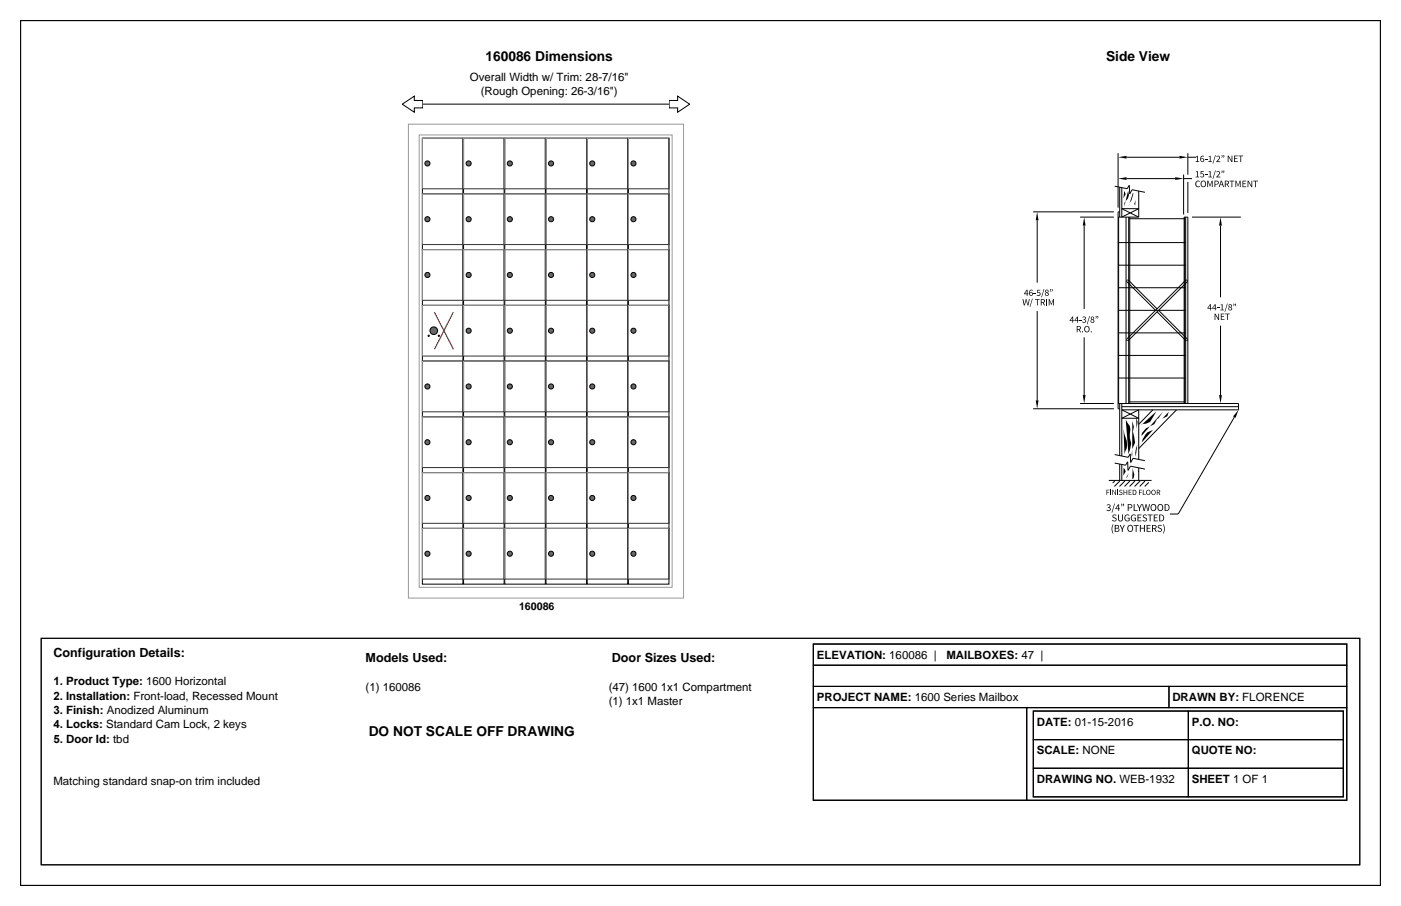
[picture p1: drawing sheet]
<svg xmlns="http://www.w3.org/2000/svg" width="432mm" height="279mm" viewBox="0 0 432 279" stroke-linecap="round" stroke-linejoin="round" font-family="sans-serif">
<path d="M126.7 32.1h81.6M12.7 196.8h406.4v69.9h-406.4z" fill="none" stroke="#000" stroke-width=".31"/>
<g fill="none" stroke="#000" stroke-width=".35">
<path d="M6.3 6.4h419.1v266.7h-419.1zM250.7 198.6h164.4v48.2h-164.4zM250.7 198.6h164.4v6.6h-164.4zM250.7 218.2h65.7v28.6h-65.7zM250.7 211.7h109.6v6.5h-109.6zM250.7 205.2h164.4v6.5h-164.4zM316.4 218.2h98.7v28.6h-98.7zM318.5 219.3h95.5v26.4h-95.5zM318.5 219.3h47.8v8.8h-47.8zM360.3 211.7h54.8v6.5h-54.8zM366.3 219.3h47.7v8.8h-47.7zM318.5 236.9h47.8v8.8h-47.8z"/>
<path d="M318.5 228.1h47.8v8.8h-47.8zM366.3 236.9h47.7v8.8h-47.7zM366.3 228.1h47.7v8.8h-47.7z"/>
</g>
<g fill="#fff" stroke="#000" stroke-width=".31">
<path d="M124 32.1l3.7-2.4v1.3h2.6v2.3h-2.6v1.3z"/>
<path d="M206.2 31h2.7v-1.3l3.7 2.4-3.7 2.5v-1.3h-2.7z"/>
</g>
<path d="M130.2 42.6h12.5v17.2h-12.5z" fill="#fff" stroke="#000" stroke-width=".31"/>
<path d="M142.7 42.6h-12.5v15.6" fill="none" stroke="#999" stroke-width=".31"/>
<path d="M142.7 42.6v15.6h-12.5" fill="none" stroke="#333" stroke-width=".31"/>
<circle cx="131.7" cy="50.4" r=".78" fill="#666" stroke="#000" stroke-width=".31"/>
<path d="M142.9 42.6h12.5v17.2h-12.5z" fill="#fff" stroke="#000" stroke-width=".31"/>
<path d="M155.4 42.6h-12.5v15.6" fill="none" stroke="#999" stroke-width=".31"/>
<path d="M155.4 42.6v15.6h-12.5" fill="none" stroke="#333" stroke-width=".31"/>
<circle cx="144.4" cy="50.4" r=".78" fill="#666" stroke="#000" stroke-width=".31"/>
<path d="M155.6 42.6h12.5v17.2h-12.5z" fill="#fff" stroke="#000" stroke-width=".31"/>
<path d="M168.1 42.6h-12.5v15.6" fill="none" stroke="#999" stroke-width=".31"/>
<path d="M168.1 42.6v15.6h-12.5" fill="none" stroke="#333" stroke-width=".31"/>
<circle cx="157.1" cy="50.4" r=".78" fill="#666" stroke="#000" stroke-width=".31"/>
<path d="M168.3 42.6h12.5v17.2h-12.5z" fill="#fff" stroke="#000" stroke-width=".31"/>
<path d="M180.8 42.6h-12.5v15.6" fill="none" stroke="#999" stroke-width=".31"/>
<path d="M180.8 42.6v15.6h-12.5" fill="none" stroke="#333" stroke-width=".31"/>
<circle cx="169.8" cy="50.4" r=".78" fill="#666" stroke="#000" stroke-width=".31"/>
<path d="M181 42.6h12.5v17.2h-12.5z" fill="#fff" stroke="#000" stroke-width=".31"/>
<path d="M193.5 42.6h-12.5v15.6" fill="none" stroke="#999" stroke-width=".31"/>
<path d="M193.5 42.6v15.6h-12.5" fill="none" stroke="#333" stroke-width=".31"/>
<circle cx="182.5" cy="50.4" r=".78" fill="#666" stroke="#000" stroke-width=".31"/>
<path d="M193.7 42.6h12.5v17.2h-12.5z" fill="#fff" stroke="#000" stroke-width=".31"/>
<path d="M206.2 42.6h-12.5v15.6" fill="none" stroke="#999" stroke-width=".31"/>
<path d="M206.2 42.6v15.6h-12.5" fill="none" stroke="#333" stroke-width=".31"/>
<circle cx="195.2" cy="50.4" r=".78" fill="#666" stroke="#000" stroke-width=".31"/>
<path d="M130.2 59.8h12.5v17.2h-12.5z" fill="#fff" stroke="#000" stroke-width=".31"/>
<path d="M142.7 59.8h-12.5v15.6" fill="none" stroke="#999" stroke-width=".31"/>
<path d="M142.7 59.8v15.6h-12.5" fill="none" stroke="#333" stroke-width=".31"/>
<circle cx="131.7" cy="67.6" r=".78" fill="#666" stroke="#000" stroke-width=".31"/>
<path d="M142.9 59.8h12.5v17.2h-12.5z" fill="#fff" stroke="#000" stroke-width=".31"/>
<path d="M155.4 59.8h-12.5v15.6" fill="none" stroke="#999" stroke-width=".31"/>
<path d="M155.4 59.8v15.6h-12.5" fill="none" stroke="#333" stroke-width=".31"/>
<circle cx="144.4" cy="67.6" r=".78" fill="#666" stroke="#000" stroke-width=".31"/>
<path d="M155.6 59.8h12.5v17.2h-12.5z" fill="#fff" stroke="#000" stroke-width=".31"/>
<path d="M168.1 59.8h-12.5v15.6" fill="none" stroke="#999" stroke-width=".31"/>
<path d="M168.1 59.8v15.6h-12.5" fill="none" stroke="#333" stroke-width=".31"/>
<circle cx="157.1" cy="67.6" r=".78" fill="#666" stroke="#000" stroke-width=".31"/>
<path d="M168.3 59.8h12.5v17.2h-12.5z" fill="#fff" stroke="#000" stroke-width=".31"/>
<path d="M180.8 59.8h-12.5v15.6" fill="none" stroke="#999" stroke-width=".31"/>
<path d="M180.8 59.8v15.6h-12.5" fill="none" stroke="#333" stroke-width=".31"/>
<circle cx="169.8" cy="67.6" r=".78" fill="#666" stroke="#000" stroke-width=".31"/>
<path d="M181 59.8h12.5v17.2h-12.5z" fill="#fff" stroke="#000" stroke-width=".31"/>
<path d="M193.5 59.8h-12.5v15.6" fill="none" stroke="#999" stroke-width=".31"/>
<path d="M193.5 59.8v15.6h-12.5" fill="none" stroke="#333" stroke-width=".31"/>
<circle cx="182.5" cy="67.6" r=".78" fill="#666" stroke="#000" stroke-width=".31"/>
<path d="M193.7 59.8h12.5v17.2h-12.5z" fill="#fff" stroke="#000" stroke-width=".31"/>
<path d="M206.2 59.8h-12.5v15.6" fill="none" stroke="#999" stroke-width=".31"/>
<path d="M206.2 59.8v15.6h-12.5" fill="none" stroke="#333" stroke-width=".31"/>
<circle cx="195.2" cy="67.6" r=".78" fill="#666" stroke="#000" stroke-width=".31"/>
<path d="M130.2 77h12.5v17.2h-12.5z" fill="#fff" stroke="#000" stroke-width=".31"/>
<path d="M142.7 77h-12.5v15.6" fill="none" stroke="#999" stroke-width=".31"/>
<path d="M142.7 77v15.6h-12.5" fill="none" stroke="#333" stroke-width=".31"/>
<circle cx="131.7" cy="84.8" r=".78" fill="#666" stroke="#000" stroke-width=".31"/>
<path d="M142.9 77h12.5v17.2h-12.5z" fill="#fff" stroke="#000" stroke-width=".31"/>
<path d="M155.4 77h-12.5v15.6" fill="none" stroke="#999" stroke-width=".31"/>
<path d="M155.4 77v15.6h-12.5" fill="none" stroke="#333" stroke-width=".31"/>
<circle cx="144.4" cy="84.8" r=".78" fill="#666" stroke="#000" stroke-width=".31"/>
<path d="M155.6 77h12.5v17.2h-12.5z" fill="#fff" stroke="#000" stroke-width=".31"/>
<path d="M168.1 77h-12.5v15.6" fill="none" stroke="#999" stroke-width=".31"/>
<path d="M168.1 77v15.6h-12.5" fill="none" stroke="#333" stroke-width=".31"/>
<circle cx="157.1" cy="84.8" r=".78" fill="#666" stroke="#000" stroke-width=".31"/>
<path d="M168.3 77h12.5v17.2h-12.5z" fill="#fff" stroke="#000" stroke-width=".31"/>
<path d="M180.8 77h-12.5v15.6" fill="none" stroke="#999" stroke-width=".31"/>
<path d="M180.8 77v15.6h-12.5" fill="none" stroke="#333" stroke-width=".31"/>
<circle cx="169.8" cy="84.8" r=".78" fill="#666" stroke="#000" stroke-width=".31"/>
<path d="M181 77h12.5v17.2h-12.5z" fill="#fff" stroke="#000" stroke-width=".31"/>
<path d="M193.5 77h-12.5v15.6" fill="none" stroke="#999" stroke-width=".31"/>
<path d="M193.5 77v15.6h-12.5" fill="none" stroke="#333" stroke-width=".31"/>
<circle cx="182.5" cy="84.8" r=".78" fill="#666" stroke="#000" stroke-width=".31"/>
<path d="M193.7 77h12.5v17.2h-12.5z" fill="#fff" stroke="#000" stroke-width=".31"/>
<path d="M206.2 77h-12.5v15.6" fill="none" stroke="#999" stroke-width=".31"/>
<path d="M206.2 77v15.6h-12.5" fill="none" stroke="#333" stroke-width=".31"/>
<circle cx="195.2" cy="84.8" r=".78" fill="#666" stroke="#000" stroke-width=".31"/>
<path d="M130.2 94.2h12.5v17.2h-12.5z" fill="#fff" stroke="#000" stroke-width=".31"/>
<path d="M142.7 94.2h-12.5v15.6" fill="none" stroke="#999" stroke-width=".31"/>
<path d="M142.7 94.2v15.6h-12.5" fill="none" stroke="#333" stroke-width=".31"/>
<g fill="#666" stroke="#000" stroke-width=".31">
<circle cx="133.7" cy="102" r="1.17"/>
<circle cx="132.1" cy="103.6" r=".2"/>
<circle cx="135.3" cy="103.6" r=".2"/>
</g>
<path d="M133.9 96.3l5.8 11.4M139.7 96.3l-5.8 11.4" fill="none" stroke="#f00" stroke-width=".39"/>
<path d="M142.9 94.2h12.5v17.2h-12.5z" fill="#fff" stroke="#000" stroke-width=".31"/>
<path d="M155.4 94.2h-12.5v15.6" fill="none" stroke="#999" stroke-width=".31"/>
<path d="M155.4 94.2v15.6h-12.5" fill="none" stroke="#333" stroke-width=".31"/>
<circle cx="144.4" cy="102" r=".78" fill="#666" stroke="#000" stroke-width=".31"/>
<path d="M155.6 94.2h12.5v17.2h-12.5z" fill="#fff" stroke="#000" stroke-width=".31"/>
<path d="M168.1 94.2h-12.5v15.6" fill="none" stroke="#999" stroke-width=".31"/>
<path d="M168.1 94.2v15.6h-12.5" fill="none" stroke="#333" stroke-width=".31"/>
<circle cx="157.1" cy="102" r=".78" fill="#666" stroke="#000" stroke-width=".31"/>
<path d="M168.3 94.2h12.5v17.2h-12.5z" fill="#fff" stroke="#000" stroke-width=".31"/>
<path d="M180.8 94.2h-12.5v15.6" fill="none" stroke="#999" stroke-width=".31"/>
<path d="M180.8 94.2v15.6h-12.5" fill="none" stroke="#333" stroke-width=".31"/>
<circle cx="169.8" cy="102" r=".78" fill="#666" stroke="#000" stroke-width=".31"/>
<path d="M181 94.2h12.5v17.2h-12.5z" fill="#fff" stroke="#000" stroke-width=".31"/>
<path d="M193.5 94.2h-12.5v15.6" fill="none" stroke="#999" stroke-width=".31"/>
<path d="M193.5 94.2v15.6h-12.5" fill="none" stroke="#333" stroke-width=".31"/>
<circle cx="182.5" cy="102" r=".78" fill="#666" stroke="#000" stroke-width=".31"/>
<path d="M193.7 94.2h12.5v17.2h-12.5z" fill="#fff" stroke="#000" stroke-width=".31"/>
<path d="M206.2 94.2h-12.5v15.6" fill="none" stroke="#999" stroke-width=".31"/>
<path d="M206.2 94.2v15.6h-12.5" fill="none" stroke="#333" stroke-width=".31"/>
<circle cx="195.2" cy="102" r=".78" fill="#666" stroke="#000" stroke-width=".31"/>
<path d="M130.2 111.4h12.5v17.2h-12.5z" fill="#fff" stroke="#000" stroke-width=".31"/>
<path d="M142.7 111.4h-12.5v15.6" fill="none" stroke="#999" stroke-width=".31"/>
<path d="M142.7 111.4v15.6h-12.5" fill="none" stroke="#333" stroke-width=".31"/>
<circle cx="131.7" cy="119.2" r=".78" fill="#666" stroke="#000" stroke-width=".31"/>
<path d="M142.9 111.4h12.5v17.2h-12.5z" fill="#fff" stroke="#000" stroke-width=".31"/>
<path d="M155.4 111.4h-12.5v15.6" fill="none" stroke="#999" stroke-width=".31"/>
<path d="M155.4 111.4v15.6h-12.5" fill="none" stroke="#333" stroke-width=".31"/>
<circle cx="144.4" cy="119.2" r=".78" fill="#666" stroke="#000" stroke-width=".31"/>
<path d="M155.6 111.4h12.5v17.2h-12.5z" fill="#fff" stroke="#000" stroke-width=".31"/>
<path d="M168.1 111.4h-12.5v15.6" fill="none" stroke="#999" stroke-width=".31"/>
<path d="M168.1 111.4v15.6h-12.5" fill="none" stroke="#333" stroke-width=".31"/>
<circle cx="157.1" cy="119.2" r=".78" fill="#666" stroke="#000" stroke-width=".31"/>
<path d="M168.3 111.4h12.5v17.2h-12.5z" fill="#fff" stroke="#000" stroke-width=".31"/>
<path d="M180.8 111.4h-12.5v15.6" fill="none" stroke="#999" stroke-width=".31"/>
<path d="M180.8 111.4v15.6h-12.5" fill="none" stroke="#333" stroke-width=".31"/>
<circle cx="169.8" cy="119.2" r=".78" fill="#666" stroke="#000" stroke-width=".31"/>
<path d="M181 111.4h12.5v17.2h-12.5z" fill="#fff" stroke="#000" stroke-width=".31"/>
<path d="M193.5 111.4h-12.5v15.6" fill="none" stroke="#999" stroke-width=".31"/>
<path d="M193.5 111.4v15.6h-12.5" fill="none" stroke="#333" stroke-width=".31"/>
<circle cx="182.5" cy="119.2" r=".78" fill="#666" stroke="#000" stroke-width=".31"/>
<path d="M193.7 111.4h12.5v17.2h-12.5z" fill="#fff" stroke="#000" stroke-width=".31"/>
<path d="M206.2 111.4h-12.5v15.6" fill="none" stroke="#999" stroke-width=".31"/>
<path d="M206.2 111.4v15.6h-12.5" fill="none" stroke="#333" stroke-width=".31"/>
<circle cx="195.2" cy="119.2" r=".78" fill="#666" stroke="#000" stroke-width=".31"/>
<path d="M130.2 128.6h12.5v17.2h-12.5z" fill="#fff" stroke="#000" stroke-width=".31"/>
<path d="M142.7 128.6h-12.5v15.6" fill="none" stroke="#999" stroke-width=".31"/>
<path d="M142.7 128.6v15.6h-12.5" fill="none" stroke="#333" stroke-width=".31"/>
<circle cx="131.7" cy="136.4" r=".78" fill="#666" stroke="#000" stroke-width=".31"/>
<path d="M142.9 128.6h12.5v17.2h-12.5z" fill="#fff" stroke="#000" stroke-width=".31"/>
<path d="M155.4 128.6h-12.5v15.6" fill="none" stroke="#999" stroke-width=".31"/>
<path d="M155.4 128.6v15.6h-12.5" fill="none" stroke="#333" stroke-width=".31"/>
<circle cx="144.4" cy="136.4" r=".78" fill="#666" stroke="#000" stroke-width=".31"/>
<path d="M155.6 128.6h12.5v17.2h-12.5z" fill="#fff" stroke="#000" stroke-width=".31"/>
<path d="M168.1 128.6h-12.5v15.6" fill="none" stroke="#999" stroke-width=".31"/>
<path d="M168.1 128.6v15.6h-12.5" fill="none" stroke="#333" stroke-width=".31"/>
<circle cx="157.1" cy="136.4" r=".78" fill="#666" stroke="#000" stroke-width=".31"/>
<path d="M168.3 128.6h12.5v17.2h-12.5z" fill="#fff" stroke="#000" stroke-width=".31"/>
<path d="M180.8 128.6h-12.5v15.6" fill="none" stroke="#999" stroke-width=".31"/>
<path d="M180.8 128.6v15.6h-12.5" fill="none" stroke="#333" stroke-width=".31"/>
<circle cx="169.8" cy="136.4" r=".78" fill="#666" stroke="#000" stroke-width=".31"/>
<path d="M181 128.6h12.5v17.2h-12.5z" fill="#fff" stroke="#000" stroke-width=".31"/>
<path d="M193.5 128.6h-12.5v15.6" fill="none" stroke="#999" stroke-width=".31"/>
<path d="M193.5 128.6v15.6h-12.5" fill="none" stroke="#333" stroke-width=".31"/>
<circle cx="182.5" cy="136.4" r=".78" fill="#666" stroke="#000" stroke-width=".31"/>
<path d="M193.7 128.6h12.5v17.2h-12.5z" fill="#fff" stroke="#000" stroke-width=".31"/>
<path d="M206.2 128.6h-12.5v15.6" fill="none" stroke="#999" stroke-width=".31"/>
<path d="M206.2 128.6v15.6h-12.5" fill="none" stroke="#333" stroke-width=".31"/>
<circle cx="195.2" cy="136.4" r=".78" fill="#666" stroke="#000" stroke-width=".31"/>
<path d="M130.2 145.8h12.5v17.2h-12.5z" fill="#fff" stroke="#000" stroke-width=".31"/>
<path d="M142.7 145.8h-12.5v15.6" fill="none" stroke="#999" stroke-width=".31"/>
<path d="M142.7 145.8v15.6h-12.5" fill="none" stroke="#333" stroke-width=".31"/>
<circle cx="131.7" cy="153.6" r=".78" fill="#666" stroke="#000" stroke-width=".31"/>
<path d="M142.9 145.8h12.5v17.2h-12.5z" fill="#fff" stroke="#000" stroke-width=".31"/>
<path d="M155.4 145.8h-12.5v15.6" fill="none" stroke="#999" stroke-width=".31"/>
<path d="M155.4 145.8v15.6h-12.5" fill="none" stroke="#333" stroke-width=".31"/>
<circle cx="144.4" cy="153.6" r=".78" fill="#666" stroke="#000" stroke-width=".31"/>
<path d="M155.6 145.8h12.5v17.2h-12.5z" fill="#fff" stroke="#000" stroke-width=".31"/>
<path d="M168.1 145.8h-12.5v15.6" fill="none" stroke="#999" stroke-width=".31"/>
<path d="M168.1 145.8v15.6h-12.5" fill="none" stroke="#333" stroke-width=".31"/>
<circle cx="157.1" cy="153.6" r=".78" fill="#666" stroke="#000" stroke-width=".31"/>
<path d="M168.3 145.8h12.5v17.2h-12.5z" fill="#fff" stroke="#000" stroke-width=".31"/>
<path d="M180.8 145.8h-12.5v15.6" fill="none" stroke="#999" stroke-width=".31"/>
<path d="M180.8 145.8v15.6h-12.5" fill="none" stroke="#333" stroke-width=".31"/>
<circle cx="169.8" cy="153.6" r=".78" fill="#666" stroke="#000" stroke-width=".31"/>
<path d="M181 145.8h12.5v17.2h-12.5z" fill="#fff" stroke="#000" stroke-width=".31"/>
<path d="M193.5 145.8h-12.5v15.6" fill="none" stroke="#999" stroke-width=".31"/>
<path d="M193.5 145.8v15.6h-12.5" fill="none" stroke="#333" stroke-width=".31"/>
<circle cx="182.5" cy="153.6" r=".78" fill="#666" stroke="#000" stroke-width=".31"/>
<path d="M193.7 145.8h12.5v17.2h-12.5z" fill="#fff" stroke="#000" stroke-width=".31"/>
<path d="M206.2 145.8h-12.5v15.6" fill="none" stroke="#999" stroke-width=".31"/>
<path d="M206.2 145.8v15.6h-12.5" fill="none" stroke="#333" stroke-width=".31"/>
<circle cx="195.2" cy="153.6" r=".78" fill="#666" stroke="#000" stroke-width=".31"/>
<path d="M130.2 163h12.5v17.1h-12.5z" fill="#fff" stroke="#000" stroke-width=".31"/>
<path d="M142.7 163h-12.5v15.6" fill="none" stroke="#999" stroke-width=".31"/>
<path d="M142.7 163v15.6h-12.5" fill="none" stroke="#333" stroke-width=".31"/>
<circle cx="131.7" cy="170.8" r=".78" fill="#666" stroke="#000" stroke-width=".31"/>
<path d="M142.9 163h12.5v17.1h-12.5z" fill="#fff" stroke="#000" stroke-width=".31"/>
<path d="M155.4 163h-12.5v15.6" fill="none" stroke="#999" stroke-width=".31"/>
<path d="M155.4 163v15.6h-12.5" fill="none" stroke="#333" stroke-width=".31"/>
<circle cx="144.4" cy="170.8" r=".78" fill="#666" stroke="#000" stroke-width=".31"/>
<path d="M155.6 163h12.5v17.1h-12.5z" fill="#fff" stroke="#000" stroke-width=".31"/>
<path d="M168.1 163h-12.5v15.6" fill="none" stroke="#999" stroke-width=".31"/>
<path d="M168.1 163v15.6h-12.5" fill="none" stroke="#333" stroke-width=".31"/>
<circle cx="157.1" cy="170.8" r=".78" fill="#666" stroke="#000" stroke-width=".31"/>
<path d="M168.3 163h12.5v17.1h-12.5z" fill="#fff" stroke="#000" stroke-width=".31"/>
<path d="M180.8 163h-12.5v15.6" fill="none" stroke="#999" stroke-width=".31"/>
<path d="M180.8 163v15.6h-12.5" fill="none" stroke="#333" stroke-width=".31"/>
<circle cx="169.8" cy="170.8" r=".78" fill="#666" stroke="#000" stroke-width=".31"/>
<path d="M181 163h12.5v17.1h-12.5z" fill="#fff" stroke="#000" stroke-width=".31"/>
<path d="M193.5 163h-12.5v15.6" fill="none" stroke="#999" stroke-width=".31"/>
<path d="M193.5 163v15.6h-12.5" fill="none" stroke="#333" stroke-width=".31"/>
<circle cx="182.5" cy="170.8" r=".78" fill="#666" stroke="#000" stroke-width=".31"/>
<path d="M193.7 163h12.5v17.1h-12.5z" fill="#fff" stroke="#000" stroke-width=".31"/>
<path d="M206.2 163h-12.5v15.6" fill="none" stroke="#999" stroke-width=".31"/>
<path d="M206.2 163v15.6h-12.5" fill="none" stroke="#333" stroke-width=".31"/>
<circle cx="195.2" cy="170.8" r=".78" fill="#666" stroke="#000" stroke-width=".31"/>
<path d="M125.9 38.3h84.8v146.1h-84.8zM129.2 41.6h78v139.5h-78z" fill="none" stroke="#999" stroke-width=".31"/>
<g fill="#000">
<path d="M346.5 59l.4 .9-.7 1.2zM344.6 55.1l2.6-.5v.9zM344.6 48.5l2.6-.4v.8zM347.7 58.8l.3 1.4-.4 1-.9 1.1-.2 1.4zM349.2 59.4a5.2 5.2 0 0 1-1.2 3.5l-.1 .6zM350.5 59.4l.1 .8zM362.2 54.6l2.6 .5-2.6 .4zM363.5 48.1l2.6 .4-2.6 .4zM368.6 48.2l.6-.1v1.7h.4v.2h-1.1v-.3h.4v-1.4zM368.6 52.9l.6-.1v1.7h.4v.2h-1.1v-.2h.4v-1.4zM368.7 56l.6-.3 .5 .2-.2 .1a.74 .74 0 0 0-.9 .7 .74 .74 0 0 0 .9 .7l.3 .1a.96 .96 0 0 1-1.5-.1 .96 .96 0 0 1 .3-1.4zM370.1 52.8h.9v.2h-.7l-.1 .5a.67 .67 0 0 1 .9 .4 .67 .67 0 0 1-.4 .9 .67 .67 0 0 1-.8-.3l.1-.2a.46 .46 0 0 0 .6 .3 .46 .46 0 0 0 .2-.7 .46 .46 0 0 0-.7-.1z"/>
<path d="M371.4 49.1h.7v.2h-.7zM371.4 53.8h.7v.2h-.7zM372.1 55.7h.3l.5 1.5 .5-1.5h.3v2h-.2v-1.7l-.5 1.5-.7-1.5v1.7h-.2zM372.5 48.2l.6-.1v1.7h.4v.2h-1.1v-.3h.5v-1.4zM372.5 52.9l.6-.1v1.7h.4v.2h-1.1v-.2h.5v-1.4zM374.5 47.8h.2l-.8 2.6h-.2zM374.5 52.6h.2l-.8 2.6h-.2zM374.9 48.3a.63 .63 0 0 1 .9-.1 .63 .63 0 0 1 0 .9l-.6 .7h.9v.2h-1.2l.9-1.4-.2-.3zM374.9 53a.63 .63 0 0 1 .9-.1 .63 .63 0 0 1 0 1l-.6 .6h.9v.2h-1.2l.9-1.4-.2-.3zM378.4 48h.3l.9 1.6v-1.6h.2v2h-.2l-1-1.7v1.7h-.2zM379 55.7h1.4v.2h-.6v1.8h-.3l.1-1.8h-.6zM380.3 48h1.2v.2h-.9v.6h.7v.2h-.7v.7h.9v.3h-1.2z"/>
<path d="M380.8 55.7h.3l.5 1.5 .5-1.5h.3v2h-.3l.1-1.7-.6 1.5-.6-1.5v1.7h-.2zM381.7 48h1.4v.2h-.6v1.8h-.2v-1.8h-.6zM382.9 55.7h1.2v.2h-.9v.7h.7v.2h-.7v.7h.9v.2h-1.2zM384.5 55.7h.3l.9 1.7v-1.7h.2v2h-.2l-1-1.6v1.6h-.2zM386.3 55.7h1.4v.2h-.6v1.8h-.3l.1-1.8h-.6zM319.7 65.3l.4 2.6h-.9zM334.1 67l.5 2.6h-.9zM350 61.6l-.1 1.8-.3-.6zM376.2 67l.4 2.6h-.9zM315.2 92.3h.2l.3 1.6 .4-1.6h.3l.4 1.6 .3-1.6h.3l-.4 1.9h-.3l-.4-1.6-.4 1.6h-.3zM318.1 92.1h.2l-.8 2.6h-.2zM318.6 90.4h.7v.2h-.7z"/>
<path d="M319.7 89.4h.9v.2h-.7l-.1 .5a.66 .66 0 0 1 .9 .4 .66 .66 0 0 1-.4 .8 .66 .66 0 0 1-.8-.3l.1-.1a.48 .48 0 0 0 .7 .1 .48 .48 0 0 0 0-.7 .48 .48 0 0 0-.7 0zM319 92.3h1.4v.2h-.6v1.7h-.2v-1.7h-.6zM321.7 89.1h.2l-.8 2.6h-.2zM322.5 92.3h.2v1.9h-.2zM323.2 92.3h.3l.5 1.4 .6-1.4h.3v1.9h-.3v-1.6l-.5 1.4-.7-1.4 .1 1.6h-.3zM332.7 98.7h.7v.2h-.7zM333.6 97.8a.53 .53 0 0 1 .8-.1 .53 .53 0 0 1-.1 .8 .59 .59 0 0 1 .3 .9 .59 .59 0 0 1-.9 0l-.2-.1 .2-.2 .4 .3 .4-.2v-.4l-.6-.2 .3-.2a.36 .36 0 0 0 .1-.6 .36 .36 0 0 0-.6 .2zM335.8 97.4h.1l-.8 2.6h-.1zM347.2 86.3h.5l-.5 .5zM365.5 86.3h.5v.5zM374.3 96.7h.3l.9 1.6v-1.6h.2v2h-.2l-.9-1.6v1.6h-.3zM375.1 94.9h.7v.2h-.7z"/>
<path d="M376.2 94l.6-.2v1.7h.4v.2h-1.1v-.2h.5v-1.4zM376.2 96.7h1.2v.2h-.9v.6h.7v.2h-.7v.7h.9v.2h-1.1zM378.2 93.6h.2l-.8 2.6h-.2zM377.6 96.7h1.4v.2h-.6v1.8h-.2v-1.8h-.6zM333.5 102.2h.3v.3h-.3zM336.2 102.2h.3v.3h-.3zM347.2 104.6l.5 .5h-.5zM366 104.6v.5h-.5zM319.2 123.5h.9l-.4 2.6zM333.7 121.8h.9l-.5 2.6zM347 129.4l1.2 2 .2 1-.2 2.6 .4 1.7-.8 3.4zM349 129.8l.5 1.8-.3 1.4 .6 3.5-.8 1.9-.2 1.9 .2 .7z"/>
<path d="M353.6 133.4l1.8-.8-3.5 3.9 .2-1zM352 130.8l-.4 .4 4.8-4.3-1.9 3.2-1.3 .6zM353.2 132.1l-1.3 1.5-.1 .9 6.6-7.6-1.3 2.1-.5 .2-.8 1.6zM360.2 127l-.4 1.4-1.6 .7zM375.7 121.8h.9l-.4 2.6zM381.7 126.4l-.9 2.5-.8-.5zM341 151h.9v.2h-.7v.5h.6v.2h-.6v.7h-.2zM341.1 155.8a.6 .6 0 0 1 .9-.2 .6 .6 0 0 1-.1 .9 .65 .65 0 0 1 .2 1.1 .65 .65 0 0 1-1.1-.3l.2-.1 .5 .2 .4-.2v-.4l-.7-.2v-.2h.4a.38 .38 0 0 0 0-.7 .38 .38 0 0 0-.6 .2zM342.2 151h.2v1.6h-.2zM342.8 151h.2l.8 1.4v-1.4h.2v1.6h-.2l-.8-1.3v1.3h-.2zM343.5 155.3h.1l-.8 2.8h-.2zM344.4 151h.2v1.6h-.2z"/>
<path d="M344.6 158.7h.3l.1 1.8 .5 .1 .3-.3v-1.6h.3v1.2a.77 .77 0 0 1-.8 .9 .77 .77 0 0 1-.7-.9zM345 151.2l.5-.2 .4 .2h-.6l-.1 .4a.58 .58 0 0 1 .7 .4 .58 .58 0 0 1-.5 .7l-.5-.2 .1-.2 .6 .2 .2-.3-.8-.6zM346.3 151h.2v.7h.7v-.7h.2v1.6h-.2v-.7h-.7v.7h-.2zM346.3 144.3l.6 1.1-.7 1.3zM346.2 130l.4 3.9a5.3 5.3 0 0 1 .1 5.5l-.1 .9zM346.9 158.8l.9-.1 .3 .2-.1 .2a.79 .79 0 0 0-1.2 .6 .79 .79 0 0 0 1.1 .8v-.6h-.4v-.2h.7v.9a1.07 1.07 0 0 1-1.6-.3 1.07 1.07 0 0 1 .3-1.5zM347.8 145.9l-.3 1.1-.5 .6zM347.8 151h1v.2h-.7v.5h.6v.2h-.6v.5h.7v.2h-1zM349.1 144.3l.5 2.1-.2 1.1-.4 .2zM349.4 155.5h.3v1.9h.9v.2h-1.2zM348.8 158.9l.7-.3 .6 .3-.2 .2a.79 .79 0 0 0-1.2 .6 .79 .79 0 0 0 1.2 .8v-.6h-.5v-.2h.7v.9a1.06 1.06 0 0 1-1.4-.2 1.06 1.06 0 0 1 .1-1.5zM350.5 137.2l-.5 3.6-.1-1.1z"/>
<path d="M350.3 144.4l.5 1zM350.6 158.7h1.2v.2h-.9v.7h.8v.2h-.8v.7h.9v.3h-1.2zM350.6 145.3h.3v.3h-.3zM350.4 155.5h.3l.5 1 .5-1h.3l-.6 1.3v.8h-.3v-.8zM351.1 151h.9v.2h-.7v.5h.6v.2h-.6v.7h-.2zM352 155.5h.3l.3 1.8 .5-1.8h.2l.5 1.8 .4-1.8h.2l-.4 2.1h-.3l-.4-1.8-.5 1.8h-.3zM352.2 151h.2v1.4h.7v.2h-.9zM353.7 158.7h1.5v.2h-.6v1.9h-.3l.1-1.9h-.7zM355.6 158.7h1.2v.2h-.9v.7h.8v.2h-.8v.7h.9v.3h-1.2zM343 158.8l.8-.1 .3 .2-.1 .2a.41 .41 0 0 0-.6-.3 .41 .41 0 0 0-.1 .7 .7 .7 0 0 1 .8 .5 .7 .7 0 0 1-.6 .8l-.8-.3 .2-.2 .8 .3 .2-.5a.89 .89 0 0 1-.9-1.3zM343 161.7h.2a2.78 2.78 0 0 0 0 2.8l-.2 .1a2.71 2.71 0 0 1 0-2.9zM345.1 161.9h.3l.5 1.1 .5-1.1h.3l-.7 1.3v.8h-.3v-.8z"/>
<path d="M349.4 161.9h1.5v.2h-.6v1.9h-.3l.1-1.9h-.7zM351.3 161.9h.3v.9h1v-.9h.3v2.1h-.3v-1h-1v1h-.3zM352.4 158.8l.7-.1 .4 .2-.2 .2a.41 .41 0 0 0-.5-.3 .41 .41 0 0 0-.2 .7 .7 .7 0 0 1 .9 .5 .7 .7 0 0 1-.7 .8l-.7-.3 .2-.2 .8 .3 .2-.5a.89 .89 0 0 1-.9-1.3zM353.4 161.9h1.2v.2h-.9v.7h.8v.2h-.8v.8h1v.2h-1.3zM357 162l.7-.1 .4 .2-.1 .2a.41 .41 0 0 0-.6-.3 .41 .41 0 0 0-.1 .7 .7 .7 0 0 1 .8 .5 .7 .7 0 0 1-.7 .8l-.7-.3 .2-.2 .8 .3 .2-.5a.89 .89 0 0 1-.9-1.3zM358.4 161.7h.2a2.71 2.71 0 0 1 0 2.9l-.2-.1a2.78 2.78 0 0 0 0-2.8z"/>
<path d="M370.3 56a.92 .92 0 0 1 1.4 .7 .92 .92 0 0 1-1.4 .8 1.3 1.3 0 0 1 0-1.5zM370.5 56.1a.73 .73 0 0 0-.2 1 .73 .73 0 0 0 1 .2 .73 .73 0 0 0 .2-1 .73 .73 0 0 0-1-.2z"/>
<path d="M370.1 48.2l.5-.2 .5 .2-.6 .1-.3 .7a.59 .59 0 0 1 .9 .2 .59 .59 0 0 1-.4 .8 .59 .59 0 0 1-.7-.5zM370.3 49.1l.1 .6a.39 .39 0 0 0 .5-.4 .39 .39 0 0 0-.6-.2z"/>
<path d="M374.3 55.7h.6a.66 .66 0 0 1 .7 .9 .66 .66 0 0 1-1 .3v.8h-.3zM374.6 55.9v.8a.6 .6 0 0 0 .8-.4l-.2-.3z"/>
<path d="M376.5 47.9l.3 .2-.3 .6zM377 47.9l.4 .2-.4 .6z"/>
<path d="M376.5 52.7l.3 .2-.3 .5zM377 52.7l.4 .2-.4 .5z"/>
<path d="M376.3 55.7h.3l.6 2h-.2l-.2-.6h-.7l-.2 .6h-.3zM376.4 55.9l-.3 1h.6z"/>
<path d="M377.5 55.7l.9 .1 .3 .2v.5l-.3 .3 .4 .9h-.2l-.5-.8h-.3v.8h-.3zM377.7 55.9v.8l.8-.2v-.4z"/>
<path d="M316.4 89.4h.3v1.1h.3v.2h-.3v.5h-.2v-.5h-.9zM316.5 89.6l-.6 .9h.6z"/>
<path d="M317.4 89.6l.5-.3 .4 .2-.6 .1-.3 .7a.58 .58 0 0 1 .9 .1 .58 .58 0 0 1-.3 .9 .58 .58 0 0 1-.8-.5zM317.5 90.4l.1 .6a.38 .38 0 0 0 .5-.4 .38 .38 0 0 0-.6-.2z"/>
<path d="M320.8 92.3h.9l.3 .2v.5l-.4 .3 .5 .9h-.3l-.4-.8h-.4v.8h-.2zM321 92.5v.7l.8-.2v-.4z"/>
<path d="M322.2 89.5a.54 .54 0 0 1 .8 0 .54 .54 0 0 1-.1 .8l.3 .3a.57 .57 0 0 1-.6 .7 .57 .57 0 0 1-.4-.9l.2-.2zM322.3 90.7a.37 .37 0 0 0 .7 0 .37 .37 0 0 0-.7 0zM322.4 89.8a.31 .31 0 0 0 .6 0 .31 .31 0 0 0-.6 0z"/>
<path d="M323.7 89.2l.2 .3-.3 .5zM324.2 89.2l.3 .3-.3 .5z"/>
<path d="M330.5 97.6h.3v1.2h.2v.2h-.3v.5h-.2v-.5h-.8zM330.5 97.9l-.6 .9h.6z"/>
<path d="M332 97.6h.2v1.2h.3v.2h-.3v.5h-.2v-.5h-.9zM332 97.9l-.6 .9h.6z"/>
<path d="M336.2 97.8a.54 .54 0 0 1 .9 0 .54 .54 0 0 1-.1 .8l.3 .3a.57 .57 0 0 1-.7 .7 .57 .57 0 0 1-.3-.9l.1-.2zM336.3 99a.37 .37 0 0 0 .7 0 .37 .37 0 0 0-.7 0zM336.4 98.1a.31 .31 0 0 0 .6 0 .31 .31 0 0 0-.6 0z"/>
<path d="M337.7 97.5l.3 .2-.3 .5zM338.2 97.5l.3 .2-.3 .5z"/>
<path d="M372.9 93.8h.3v1.2h.3v.2h-.3v.5h-.2v-.5h-.9zM373 94.1l-.6 .9h.6z"/>
<path d="M374.4 93.8h.3v1.2h.2v.2h-.2v.5h-.3v-.5h-.8zM374.4 94.1l-.6 .9h.6z"/>
<path d="M378.7 94a.54 .54 0 0 1 .8-.1 .54 .54 0 0 1-.1 .9l.3 .2a.57 .57 0 0 1-.6 .7 .57 .57 0 0 1-.4-.9l.2-.1zM378.8 95.2a.37 .37 0 0 0 .7 0 .37 .37 0 0 0-.7 0zM378.9 94.3a.31 .31 0 0 0 .6 0 .31 .31 0 0 0-.6 0z"/>
<path d="M380.2 93.7l.3 .2-.4 .5zM380.7 93.7l.3 .2-.3 .5z"/>
<path d="M331.9 100.5l.8 .1 .4 .2v.5l-.4 .3 .5 .9h-.3l-.4-.8h-.4v.8h-.2zM332.1 100.7v.8l.7-.2v-.4z"/>
<path d="M334.4 100.8a.9 .9 0 0 1 1.4 .7 .9 .9 0 0 1-1.4 .7 1.27 1.27 0 0 1 0-1.4zM334.6 100.9a.71 .71 0 0 0-.2 1 .71 .71 0 0 0 1 .2 .71 .71 0 0 0 .2-1 .71 .71 0 0 0-1-.2z"/>
<path d="M344.6 155.5h.3v1.3h.3v.2h-.3v.6h-.2v-.6h-1zM344.7 155.8l-.7 1h.7z"/>
<path d="M345.6 155.4l.3 .2-.3 .6zM346.1 155.4l.4 .2-.4 .6z"/>
<path d="M347.6 155.5h.6a.71 .71 0 0 1 .8 .9 .71 .71 0 0 1-1.2 .3v.9h-.2zM347.8 155.7v.8a.64 .64 0 0 0 1-.4l-.3-.4z"/>
<path d="M349.1 151a.86 .86 0 0 1 1.2 .8 .86 .86 0 0 1-1.2 .9zM349.3 151.2v1.3a.63 .63 0 0 0 .7-.6 .63 .63 0 0 0-.7-.7z"/>
<path d="M353.4 151.2a.74 .74 0 0 1 1.2 .6 .74 .74 0 0 1-1.2 .6l-.1-.6zM353.7 151.3l-.2 .2a.69 .69 0 0 0 .4 1 .63 .63 0 0 0 .5-.7 .63 .63 0 0 0-.7-.5z"/>
<path d="M354.8 155.7a.99 .99 0 0 1 1.4 .2 .99 .99 0 0 1-.1 1.3 .99 .99 0 0 1-1.3 0l-.2-.7zM355 155.9a.78 .78 0 0 0-.1 1.1 .78 .78 0 0 0 1 .1 .78 .78 0 0 0 .2-1 .78 .78 0 0 0-1.1-.2z"/>
<path d="M355 151.2a.74 .74 0 0 1 1.2 .6 .74 .74 0 0 1-1.2 .6l-.2-.6zM355.3 151.3l-.2 .2a.69 .69 0 0 0 .4 1 .63 .63 0 0 0 .5-.7 .63 .63 0 0 0-.7-.5z"/>
<path d="M357 155.7a.99 .99 0 0 1 1.3 .2 .99 .99 0 0 1-.1 1.3 .99 .99 0 0 1-1.3 0l-.2-.7zM357.2 155.9a.77 .77 0 0 0-.2 1.1 .77 .77 0 0 0 1.1 .1 .77 .77 0 0 0 .2-1 .77 .77 0 0 0-1.1-.2z"/>
<path d="M357.3 158.7a1.12 1.12 0 0 1 1.5 1 1.12 1.12 0 0 1-1.5 1.1zM357.6 158.9v1.7a.85 .85 0 0 0 .9-.9 .85 .85 0 0 0-.9-.8z"/>
<path d="M356.5 151l1 .2v.5l-.3 .2 .4 .7h-.2l-.4-.6h-.3v.6h-.2zM356.7 151.2v.6l.6-.1v-.4z"/>
<path d="M359 155.5a1.12 1.12 0 0 1 1.5 1 1.12 1.12 0 0 1-1.5 1.1zM359.2 155.7v1.7a.85 .85 0 0 0 1-.9 .85 .85 0 0 0-1-.8z"/>
<path d="M343.6 161.9h.6a.53 .53 0 0 1 .7 .3 .53 .53 0 0 1-.4 .7 .55 .55 0 0 1 .5 .5 .55 .55 0 0 1-.4 .6h-1zM343.9 162.1v.7l.7-.2v-.4zM343.8 163v.8a.67 .67 0 0 0 1-.4l-.3-.4z"/>
<path d="M347.7 162.1a.99 .99 0 0 1 1.4 .2 .99 .99 0 0 1-.1 1.4 .99 .99 0 0 1-1.4-.1l-.2-.7zM347.9 162.3a.78 .78 0 0 0-.2 1.1 .78 .78 0 0 0 1.1 .2 .78 .78 0 0 0 .2-1.1 .78 .78 0 0 0-1.1-.2z"/>
<path d="M355.1 161.9h.9a.6 .6 0 0 1 .5 .6 .6 .6 0 0 1-.5 .6l.6 .9h-.4l-.5-.9h-.3v.9h-.3zM355.4 162.1v.8l.8-.2v-.4z"/>
</g>
<g fill="none" stroke="#000" stroke-width=".31">
<path d="M343.6 57.4l3.8 .8 .7-1.1 .1 2.7 .7-1.3 4 .8M344.6 47.2v16.8M345.1 57.7v9.3M345.7 57.9v9.1l5.3-2.6h-5.3l5.3 2.6M347.2 48.5h16.3M347.2 55.1h15M351 58.9v8.1M364.8 55.1h2.6M364.8 53.8v12.3M366.1 47.2v6.7M366.1 56.1v9.6M366.1 48.5h2.6"/>
<path d="M318.4 65.3h24.9M319.7 67.9v19.3M332.9 67h10.4M334.1 69.6v25.7M344.6 67h6.4M344.6 74.8h20.8M344.8 67v57.4M345.1 65.3h-.5v60.8h.5M347.1 67v57.4M347.9 67v57.4M348.2 67.5h16.8M348.2 67v57.4"/>
<path d="M365.1 67v57.4M365.4 67v57.4M367.4 67h15M376.2 69.6v22.1M319.7 95.9v27.6M344.6 81.8h20.8M344.6 88.7h20.8M344.6 95.7h20.8M347.2 86.8l9 8.9M347.7 86.3l8.9 8.9M356.6 96.2l9 8.9M357.1 95.7l8.9 8.9"/>
<path d="M365.6 86.3l-18.4 18.3M366 86.8l-18.3 18.3M334.1 104v17.8M344.6 109.6h20.8M344.6 116.6h20.8M344.6 102.7h20.8M376.2 100.4v21.4M318.4 126.1h24.9M332.9 124.4h10.4M344.6 124.4h37.1v2h-36l5.3 2.6h-5.3l5.3-2.6v15.3M345.1 124.4v16.1M345.7 124.4v16.2"/>
<path d="M345.7 125.4h36M348.2 123.9h16.8M355.3 126.4l-4.3 4.5M362.6 126.4l-11.6 11.9M365 124.4v-57.4h1.1v57.4M380.4 128.6l-17.3 29.9h-2.6M341.7 148.2h13.2M343.6 140.2l4.1 .8 .6-1 .2 2.6 .7-1.3 3.7 .8M343.6 142.8l3.3 .7 .7-1.1 .1 2.7 .7-1.3 4.5 .9M343.6 148.3l-.7 .7M345.1 143.1v5.1M345.1 148.3l-1.6 1.7"/>
<path d="M345.7 143.2v5M346.7 148.3l-1.7 1.7M348.3 148.3l-1.7 1.7M349.8 148.3l-1.7 1.7M351 144.3v3.9M351.4 148.3l-1.7 1.7M352.9 148.3l-1.6 1.7M354.1 148.7l-1.3 1.3"/>
</g>
<path d="M350.4 128.7v4.3" fill="none" stroke="#000" stroke-width=".42"/>
<g font-size="4.2">
<text x="149.6" y="18.7">160086 Dimensions</text>
<text x="340.9" y="18.7">Side View</text>
<text x="113.6" y="227">DO NOT SCALE OFF DRAWING</text>
</g>
<g font-size="3.9">
<text x="16.4" y="202.5">Configuration Details:</text>
<text x="112.7" y="204.2">Models Used:</text>
<text x="188.6" y="204.2">Door Sizes Used:</text>
</g>
<g font-size="3.5">
<text x="144.8" y="25">Overall Width w/ Trim: 28-7/16&quot;</text>
<text x="148.2" y="29.4">(Rough Opening: 26-3/16&quot;)</text>
<text x="251.7" y="203.2">ELEVATION: 160086 |</text>
<text x="291.7" y="203.2">MAILBOXES: 47 |</text>
<text x="16.4" y="215.8">2. Installation: Front-load, Recessed Mount</text>
<text x="16.4" y="211.4">1. Product Type: 1600 Horizontal</text>
<text x="112.7" y="213">(1) 160086</text>
<text x="187.6" y="213">(47) 1600 1x1 Compartment</text>
<text x="16.4" y="220.2">3. Finish: Anodized Aluminum</text>
<text x="187.6" y="217.4">(1) 1x1 Master</text>
<text x="251.7" y="216.2">PROJECT NAME: 1600 Series Mailbox</text>
<text x="361.3" y="216.2">DRAWN BY: FLORENCE</text>
<text x="16.4" y="224.6">4. Locks: Standard Cam Lock, 2 keys</text>
<text x="319.5" y="223.8">DATE: 01-15-2016</text>
<text x="367.3" y="223.8">P.O. NO:</text>
<text x="16.4" y="229">5. Door Id: tbd</text>
<text x="319.5" y="232.7">SCALE: NONE</text>
<text x="367.3" y="232.7">QUOTE NO:</text>
<text x="16.4" y="242.2">Matching standard snap-on trim included</text>
<text x="319.5" y="241.5">DRAWING NO. WEB-1932</text>
<text x="367.3" y="241.5">SHEET 1 OF 1</text>
</g>
<text font-size="3.3" x="160" y="188.2">160086</text>
</svg>
